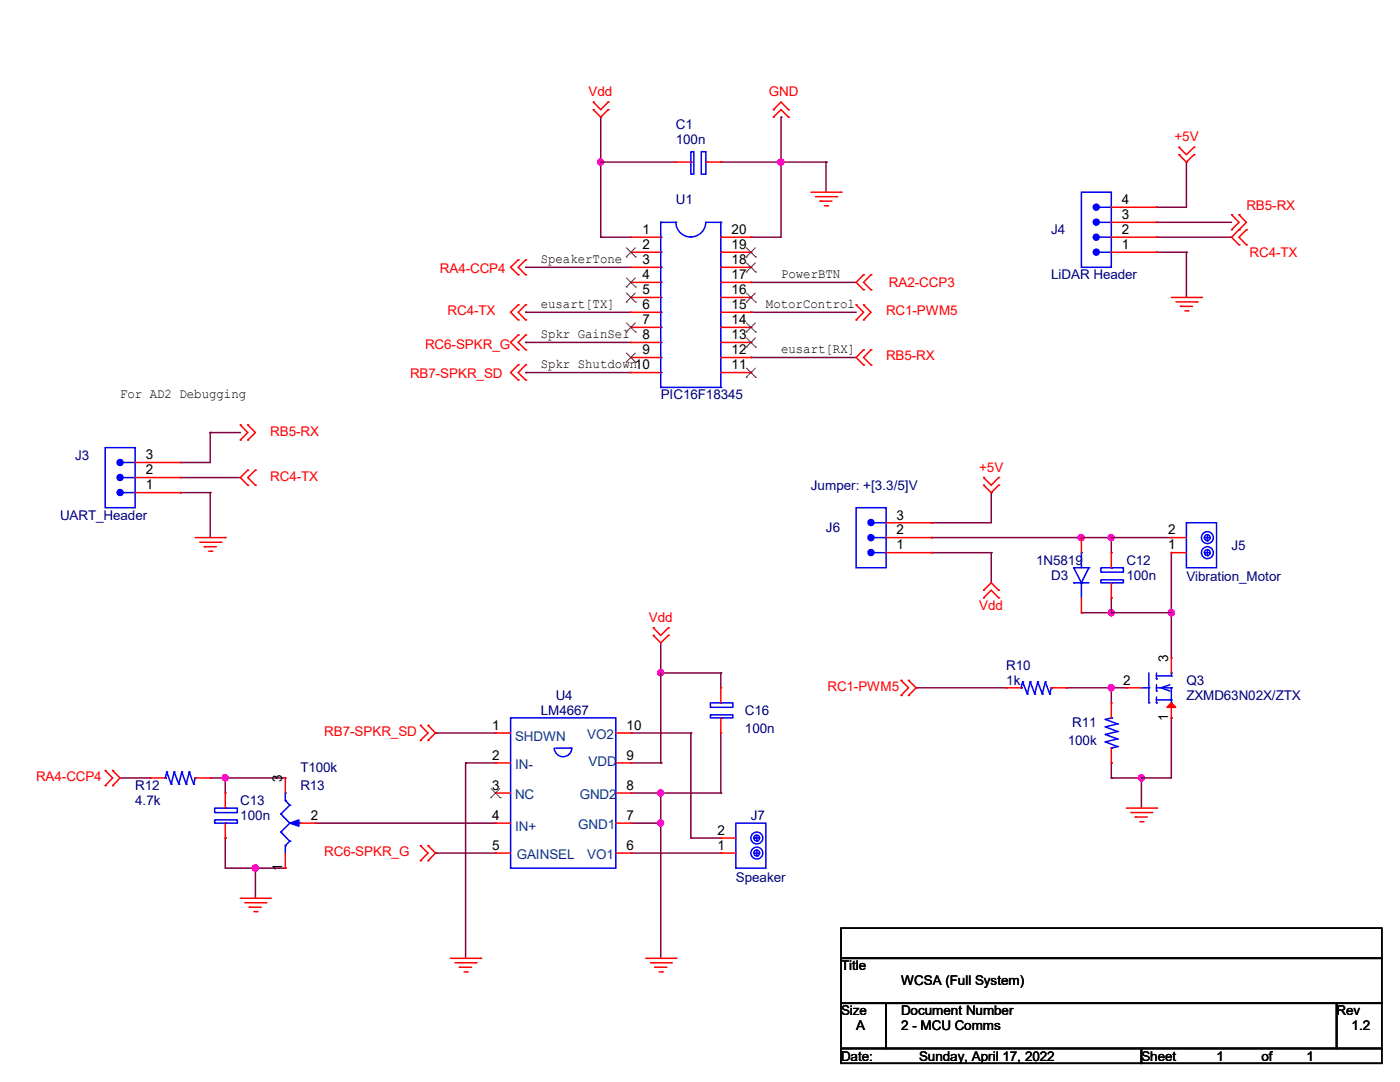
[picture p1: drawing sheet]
<svg xmlns="http://www.w3.org/2000/svg" width="279mm" height="216mm" viewBox="0 0 279 216" stroke-linecap="round" stroke-linejoin="round" font-family="sans-serif">
<g fill="none" stroke="#800040" stroke-width=".3">
<path d="M119.9 32.3h.1M119.9 23.4h.1M119.9 23.4v23.9M119.9 32.3h15M143.8 32.3h.1M143.8 32.3h21M155.9 32.3h.1M155.9 23.4h.1M155.9 23.4v23.9h-6M164.8 32.3h.1M164.8 32.3v6.1M236.8 32.3h.1"/>
<path d="M236.8 32.3v9.1h-6M104.9 53.3h.1M104.9 53.3h21M119.9 47.3h.1M119.9 47.3h6M149.9 47.3h.1M149.9 56.3h.1M149.9 56.3h21M230.8 50.3h.1M230.8 41.4h.1M230.8 44.4h.1M230.8 47.3h.1"/>
<path d="M230.8 47.3h15M230.8 50.3h6M230.8 44.4h15M236.8 50.3h.1M236.8 50.3v9.1M104.9 62.3h.1M104.9 74.3h.1M104.9 68.3h.1M104.9 62.3h21M104.9 74.3h21M104.9 68.3h21M149.9 71.3h.1"/>
<path d="M149.9 62.3h.1M149.9 62.3h21M149.9 71.3h21M36 92.3h.1M36 98.3h.1M36 95.3h.1M36 98.3h6M36 95.3h12M42 86.3h.1M42 98.3h.1M42 86.3v6h-6M42 98.3v9"/>
<path d="M42 86.3h6M197.8 98.3h.1M197.8 98.3v6h-12M185.8 104.3h.1M185.8 110.3h.1M185.8 107.3h.1M185.8 110.3h12M185.8 107.3h48M197.8 110.3h.1M197.8 110.3v6M215.8 107.3h.1M221.8 107.3h.1"/>
<path d="M221.8 119.3h.1M221.8 107.3v3M221.8 119.3v3M233.8 110.3h.1M233.8 110.3v21M131.9 134.3h.1M131.9 128.3v23.9M131.9 134.3h11.9M143.8 134.3h.1M143.8 134.3v2.9M182.8 137.2h.1M182.8 137.2h18"/>
<path d="M212.8 137.2h.1M212.8 137.2h12M215.8 122.3h.1M215.8 122.3h18M221.8 137.2h.1M221.8 122.3h.1M221.8 137.2v3.1M233.8 122.3h.1M24 155.2h6M30 155.2h.1M42 155.2h.1M42 155.2h14.9"/>
<path d="M45 155.2h.1M45 155.2v3M86.9 146.3h.1M86.9 146.3h12M92.9 152.2h.1M92.9 152.2h6M92.9 152.2v39M98.9 152.2h.1M125.9 146.3h.1M125.9 152.2h6M125.9 158.2h17.9M125.9 146.3h12"/>
<path d="M131.9 152.2h.1M131.9 158.2h.1M131.9 158.2v33M137.9 146.3h.1M137.9 146.3v20.9M143.8 158.2h.1M143.8 146.3v11.9M221.8 152.2h.1M221.8 155.2h.1M221.8 152.2v3M227.8 155.2h.1M227.8 155.2v6"/>
<path d="M233.8 143.3h.1M233.8 143.3v11.9h-12M45 167.2h.1M45 167.2v6h11.9M51 173.2h.1M51 173.2v6M56.9 173.2h.1M62.9 164.3h.1M62.9 164.3h36M86.9 170.2h.1M86.9 170.2h12M125.9 164.3h6"/>
<path d="M125.9 170.2h17.9M131.9 164.3h.1M137.9 167.2h.1M137.9 167.2h5.9M143.8 170.2h.1"/>
</g>
<g fill="#f0f" stroke="#f0f" stroke-width=".3">
<circle cx="119.9" cy="32.3" r=".58"/>
<circle cx="221.8" cy="137.2" r=".58"/>
<circle cx="227.8" cy="155.2" r=".58"/>
<circle cx="215.8" cy="107.3" r=".59"/>
<circle cx="221.8" cy="122.3" r=".58"/>
<circle cx="233.8" cy="122.3" r=".59"/>
<circle cx="221.8" cy="107.3" r=".58"/>
<circle cx="131.8" cy="164.2" r=".58"/>
<circle cx="44.9" cy="155.2" r=".58"/>
<circle cx="50.9" cy="173.2" r=".59"/>
<circle cx="155.8" cy="32.3" r=".59"/>
<circle cx="131.8" cy="134.2" r=".58"/>
<circle cx="131.8" cy="158.2" r=".58"/>
</g>
<g fill="none" stroke="#f00" stroke-width=".3">
<path d="M118.4 21.9h.1M118.4 20.4h.1M118.4 21.9l1.5 1.5 1.5-1.5M118.4 20.4l1.5 1.5 1.5-1.5M121.4 21.9h.1M121.4 20.4h.1M134.9 32.3h.1M134.9 32.3h3M140.9 32.3h2.9M143.8 32.3h.1M154.3 21.9h.1M154.3 23.4h.1"/>
<path d="M154.3 21.9l1.6-1.5 1.5 1.5M154.3 23.4l1.6-1.5 1.5 1.5M157.4 21.9h.1M157.4 23.4h.1M161.8 38.4h6.1M162.7 39.2h4.3M167 39.2h.1M167.9 38.4h.1M235.3 30.9h.1M235.3 29.4h.1M235.3 30.9l1.5 1.4 1.5-1.4M235.3 29.4l1.5 1.5 1.5-1.5"/>
<path d="M238.3 30.9h.1M238.3 29.4h.1M103.4 51.9h.1M103.4 54.8h.1M103.4 51.9l-1.5 1.4 1.5 1.5M104.9 51.9h.1M104.9 54.8h.1M104.9 51.9l-1.5 1.4 1.5 1.5M125.9 47.3h.1M125.9 50.3h.1M125.9 53.3h.1M125.9 56.3h.1"/>
<path d="M125.9 59.4h.1M125.9 59.4h6M125.9 47.3h6M125.9 50.3h6M125.9 53.3h6M125.9 56.3h6M143.8 59.4h6.1M143.8 47.3h6.1M143.8 50.3h6.1M143.8 53.3h6.1M143.8 56.3h6.1M149.9 59.4h.1"/>
<path d="M149.9 56.3h.1M149.9 53.3h.1M149.9 50.3h.1M149.9 47.3h.1M163.7 40.1h.1M163.7 40.1h2.3M164.5 41.1h.6M165.1 41.1h.1M172.3 54.8h.1M172.3 57.8h.1M172.3 54.8l-1.4 1.5 1.4 1.5M173.8 57.8h.1"/>
<path d="M173.8 54.8h.1M173.8 54.8l-1.5 1.5 1.5 1.5M221.8 47.3h9M221.8 50.3h9M221.8 44.4h9M221.8 41.4h9M230.8 50.3h.1M230.8 47.3h.1M230.8 44.4h.1M230.8 41.4h.1M233.8 59.4h6M239.8 59.4h.1"/>
<path d="M245.8 45.8h.1M245.8 42.8h.1M245.8 42.8l1.5 1.6-1.5 1.4M247.3 45.8h.1M247.3 48.9h.1M247.3 42.8h.1M247.3 42.8l1.5 1.6-3 2.9 1.5 1.6M248.8 48.9h.1M248.8 45.8h.1M248.8 45.8l-1.5 1.5 1.5 1.6M103.4 60.8h.1M103.4 63.8h.1"/>
<path d="M103.4 72.8h.1M103.4 75.8h.1M103.4 66.8h.1M103.4 69.8h.1M103.4 60.8l-1.5 1.5 1.5 1.5M103.4 72.8l-1.5 1.5 1.5 1.5M103.4 66.8l-1.5 1.5 1.5 1.5M104.9 60.8h.1M104.9 63.8h.1M104.9 72.8h.1M104.9 75.8h.1M104.9 66.8h.1"/>
<path d="M104.9 69.8h.1M104.9 60.8l-1.5 1.5 1.5 1.5M104.9 72.8l-1.5 1.5 1.5 1.5M104.9 66.8l-1.5 1.5 1.5 1.5M125.9 62.3h.1M125.9 65.3h.1M125.9 68.3h.1M125.9 71.3h.1M125.9 74.3h.1M125.9 62.3h6M125.9 65.3h6M125.9 68.3h6"/>
<path d="M125.9 71.3h6M125.9 74.3h6M143.8 62.3h6.1M143.8 65.3h6.1M143.8 68.3h6.1M143.8 71.3h6.1M143.8 74.3h6.1M149.9 74.3h.1M149.9 71.3h.1M149.9 68.3h.1M149.9 65.3h.1M149.9 62.3h.1"/>
<path d="M170.9 63.8h.1M170.9 60.8h.1M170.9 60.8l1.4 1.5-1.4 1.5M172.3 69.8h.1M172.3 72.8h.1M172.3 63.8h.1M172.3 60.8h.1M172.3 69.8l-1.4 1.5 1.4 1.5M172.3 60.8l1.5 1.5-1.5 1.5M173.8 72.8h.1M173.8 69.8h.1M173.8 69.8l-1.5 1.5 1.5 1.5"/>
<path d="M234.7 60.2h4.2M235.6 61.1h.1M235.6 61.1h2.4M236.5 62h.6M237.1 62h.1M238.9 60.2h.1M27 98.3h9M27 95.3h9M27 92.3h9M36 98.3h.1M36 95.3h.1M36 92.3h.1"/>
<path d="M48 87.8h.1M48 84.8h.1M48 84.8l1.4 1.5-1.4 1.5M49.4 87.8h.1M49.4 84.8h.1M49.4 93.8h.1M49.4 96.8h.1M49.4 84.8l1.6 1.5-1.6 1.5M49.4 93.8l-1.4 1.5 1.4 1.5M51 96.8h.1M51 93.8h.1M51 93.8l-1.6 1.5 1.6 1.5"/>
<path d="M196.3 96.8h.1M196.3 95.3h.1M196.3 96.8l1.5 1.5 1.5-1.5M196.3 95.3l1.5 1.5 1.5-1.5M199.3 96.8h.1M199.3 95.3h.1M38.9 107.3h6.1M39.9 108.2h4.2M40.8 109.1h.1M40.8 109.1h2.4M41.7 110h.5M42.2 110h.1"/>
<path d="M44.1 108.2h.1M45 107.3h.1M176.8 107.3h9M176.8 110.3h9M176.8 104.3h9M185.8 110.3h.1M185.8 107.3h.1M185.8 104.3h.1M196.3 117.8h.1M196.3 119.3h.1M196.3 117.8l1.5-1.5 1.5 1.5M196.3 119.3l1.5-1.5 1.5 1.5"/>
<path d="M199.3 117.8h.1M199.3 119.3h.1M215.8 107.3h.1M215.8 107.3v3M215.8 119.3v3M221.8 110.3h.1M221.8 119.3h.1M221.8 110.3v3M221.8 116.3v3M233.8 110.3h.1M233.8 107.3h.1M233.8 107.3h3"/>
<path d="M233.8 110.3h3M130.4 126.8h.1M130.4 125.3h.1M130.4 126.8l1.5 1.5 1.5-1.5M130.4 125.3l1.5 1.5 1.5-1.5M133.4 126.8h.1M133.4 125.3h.1M143.8 137.2h.1M143.8 137.2v3.1M179.8 135.8h.1M179.8 138.8h.1M179.8 135.8l1.5 1.4-1.5 1.6"/>
<path d="M181.3 138.8h.1M181.3 135.8h.1M181.3 135.8l1.5 1.4-1.5 1.6M200.8 137.2h.1M200.8 137.2h3M209.8 137.2h3M212.8 137.2h.1M215.8 122.3h.1M224.8 137.2h.1M224.8 137.2h3M233.8 131.3h.1M233.8 131.3v3"/>
<path d="M21 153.8h.1M21 156.8h.1M21 153.8l1.5 1.4-1.5 1.6M22.5 156.8h.1M22.5 153.8h.1M22.5 153.8l1.5 1.4-1.5 1.6M30 155.2h.1M30 155.2h3M38.9 155.2h3.1M42 155.2h.1M45 158.2h.1M45 158.2v3"/>
<path d="M56.9 155.2h.1M56.9 155.2v3M83.9 144.7h.1M83.9 147.7h.1M83.9 144.7l1.5 1.6-1.5 1.4M85.4 147.7h.1M85.4 144.7h.1M85.4 144.7l1.5 1.6-1.5 1.4M98.9 146.3h.1M98.9 152.2h.1M98.9 158.2h.1M98.9 146.3h3"/>
<path d="M98.9 152.2h3M98.9 158.2h3M122.9 146.3h3M122.9 152.2h3M122.9 158.2h3M125.9 158.2h.1M125.9 152.2h.1M125.9 146.3h.1M143.8 146.3h.1M143.8 143.3v3M221.8 140.3h.1M221.8 152.2h.1"/>
<path d="M221.8 140.3v3M221.8 149.3v2.9M233.8 143.3h.1M233.8 140.3v3M45 167.2h.1M45 164.3v2.9M48 179.2h5.9M53.9 179.2h.1M56.9 173.2h.1M56.9 170.2v3M59.9 164.3h3M62.9 164.3h.1"/>
<path d="M83.9 168.7h.1M83.9 171.7h.1M83.9 168.7l1.5 1.5-1.5 1.5M85.4 171.7h.1M85.4 168.7h.1M85.4 168.7l1.5 1.5-1.5 1.5M98.9 164.3h.1M98.9 170.2h.1M98.9 164.3h3M98.9 170.2h3M122.9 164.3h3M122.9 170.2h3"/>
<path d="M125.9 170.2h.1M125.9 164.3h.1M143.8 170.2h.1M143.8 167.2h.1M143.8 170.2h3.1M143.8 167.2h3.1M224.8 161.2h6M225.7 162.1h4.2M226.6 163h.1M226.6 163h2.4M227.5 164h.6M228.1 164h.1"/>
<path d="M229.9 162.1h.1M230.8 161.2h.1M48.9 180.1h4.1M49.7 181h.1M49.7 181h2.5M50.7 181.9h.6M51.3 181.9h.1M53 180.1h.1M89.9 191.2h6M90.8 192.1h4.2M91.7 193h.1M91.7 193h2.4"/>
<path d="M92.6 193.9h.6M93.2 193.9h.1M95 192.1h.1M95.9 191.2h.1M128.9 191.2h6M129.8 192.1h4.2M130.7 193h.1M130.7 193h2.4M131.6 193.9h.6M132.2 193.9h.1M134 192.1h.1M134.9 191.2h.1"/>
</g>
<path d="M167.9 185.2h107.9v6h-107.9zM167.9 191.2h107.9v9h-107.9zM167.9 200.2h8.9v9h-8.9zM167.9 209.2h59.9v3h-59.9zM176.8 200.2h89.9v9h-89.9zM227.8 209.2h48v3h-48zM266.7 200.2h9.1v9h-9.1z" fill="none" stroke="#000" stroke-width=".3"/>
<g fill="none" stroke="#00f" stroke-width=".3">
<path d="M137.9 30.3h.6v4.5h-.6zM137.9 32.3h.1M140 30.3h.9v4.5h-.9zM140.9 32.3h.1M215.8 38.4h6v14.9h-6zM131.9 44.4h.1M131.9 47.3h.1M131.9 50.3h.1M131.9 53.3h.1M131.9 56.3h.1M131.9 59.4h.1M131.9 44.4v32.9"/>
<path d="M131.9 44.4h3M134.9 44.4h.1M134.9 44.4a2.98 2.98 0 0 0 3 2.9 2.98 2.98 0 0 0 2.9-2.9M140.9 44.4h2.9M143.8 44.4h.1M143.8 59.4h.1M143.8 56.3h.1M143.8 53.3h.1M143.8 50.3h.1M143.8 47.3h.1M143.8 44.4v32.9M219.1 41.4h.1"/>
<path d="M219.1 44.4h.1M219.1 47.3h.1M219.1 50.3h.1M219.1 44.4h2.7M219.1 41.4h2.7M219.1 47.3h2.7M219.1 50.3h2.7M131.9 77.3h.1M131.9 62.3h.1M131.9 65.3h.1M131.9 68.3h.1M131.9 71.3h.1"/>
<path d="M131.9 74.3h.1M131.9 77.3h11.9M143.8 77.3h.1M143.8 74.3h.1M143.8 71.3h.1M143.8 68.3h.1M143.8 65.3h.1M143.8 62.3h.1M21 89.3h6v12h-6zM24.3 92.3h.1M24.3 95.3h.1M24.3 98.3h.1"/>
<path d="M24.3 92.3h2.7M24.3 95.3h2.7M24.3 98.3h2.7M170.9 101.3h5.9v12h-5.9zM174.1 104.3h.1M174.1 107.3h.1M174.1 110.3h.1M174.1 104.3h2.7M174.1 107.3h2.7M174.1 110.3h2.7M214.3 113.3h.1M214.3 116.3h.1"/>
<path d="M214.3 113.3h3M214.3 113.3l1.5 3M214.3 116.3h3M215.8 116.3h.1M215.8 110.3h.1M215.8 110.3v3M215.8 116.3v3M217.3 113.3h.1M217.3 113.3l-1.5 3M219.7 115.7h4.5v.6h-4.5zM219.7 113.3h4.5v.9h-4.5zM221.8 113.3h.1"/>
<path d="M221.8 116.3h.1M236.8 104.3h6v9h-6zM240.4 107.3h.1M240.4 110.3h.1M240.4 107.3h1.2M240.4 110.3h1.2M241 107.9h.1M241 110.9h.1M241 106.7v1.2M241 109.7v1.2M203.8 137.2h.1M204.1 136.1h.1"/>
<path d="M204.1 136.1l.9 2.4M204.1 136.1l-.3 1.1M205 138.5h.1M205.6 136.1h.1M205.6 136.1l.9 2.4M205.6 136.1l-.6 2.4M206.5 138.5h.1M207.1 136.1h.1M207.1 136.1l.9 2.4M207.1 136.1l-.6 2.4M208 138.5h.1M208.6 136.1h.1"/>
<path d="M208.6 136.1l.9 2.4M208.6 136.1l-.6 2.4M209.5 138.5h.1M209.8 137.2h.1M209.8 137.2l-.3 1.3M227.8 137.2h1.5M229.3 137.2h.1M229.3 134.3v6M230.8 137.9h.1M230.8 135.5h.1M230.8 137.2h3M230.8 134.3v1.2"/>
<path d="M230.8 136.7v1.2M230.8 139.1v1.2M230.8 134.9h3M230.8 139.7h3M233.5 136.7l-1.8 .5 1.8 .7M233.8 137.2h.1M233.8 134.3h.1M233.8 134.9h.1M233.8 139.7h.1M233.8 134.3v.6M233.8 137.2v3.1M33 155.2h.1"/>
<path d="M33.3 154.1h.1M33.3 154.1l.9 2.4M33.3 154.1l-.3 1.1M34.2 156.5h.1M34.8 154.1h.1M34.8 154.1l.9 2.4M34.8 154.1l-.6 2.4M35.7 156.5h.1M36.3 154.1h.1M36.3 154.1l.9 2.4M36.3 154.1l-.6 2.4M37.2 156.5h.1"/>
<path d="M37.8 154.1h.1M37.8 154.1l.9 2.4M37.8 154.1l-.6 2.4M38.7 156.5h.1M38.9 155.2h.1M38.9 155.2l-.2 1.3M56.9 159.7h.1M56.9 158.2h.1M56.9 158.2v1.5M56.9 159.7l.9 1M101.9 143.3h21v29.9h-21zM110.6 149.3a1.76 1.76 0 0 0 1.8 1.7 1.76 1.76 0 0 0 1.7-1.7"/>
<path d="M110.9 149.3h3M113.9 149.3h.1M141.8 142.7h4.5v.6h-4.5zM141.8 140.3h4.5v.8h-4.5zM143.8 140.3h.1M143.8 143.3h.1M220.6 143.6h.1M220.6 145h.1M220.6 146.6h.1M220.6 148h.1M220.6 143.6l2.4 .8M220.6 145l2.4 1"/>
<path d="M220.6 146.6l2.4 .8M220.6 148l2.4 1M221.8 149.3h.1M221.8 143.3h.1M221.8 143.3l-1.2 .3M223 144.4h.1M223 146h.1M223 147.4h.1M223 149h.1M223 144.4l-2.4 .6M223 146l-2.4 .6M223 147.4l-2.4 .6"/>
<path d="M223 149l-1.2 .3M229.3 140.3h.1M230.8 140.3h.1M233.8 140.3h.1M42.8 163.6h4.6v.7h-4.6zM42.8 161.2h4.6v.9h-4.6zM45 161.2h.1M45 164.3h.1M56 166h.1M56 162.4h.1M56 166l1.8 1.9M56 162.4l1.8 1.9"/>
<path d="M56.9 168.7h.1M56.9 168.7v1.5M57.8 167.9h.1M57.8 164.3h.1M57.8 160.7h.1M57.8 167.9l-.9 .8M57.8 164.3l-1.8 1.7M57.8 160.7l-1.8 1.7M59.4 164.3h.5M59.9 164.3h.1M146.9 164.3h6v8.9h-6zM150.5 167.2h.1"/>
<path d="M150.5 170.2h.1M150.5 167.2h1.1M150.5 170.2h1.1M151 167.9h.1M151 170.8h.1M151 166.6v1.3M151 169.6v1.2"/>
<circle cx="240.9" cy="110.3" r=".58"/>
<circle cx="240.9" cy="107.3" r=".58"/>
<circle cx="241" cy="110.3" r="1.19"/>
<circle cx="241" cy="107.3" r="1.19"/>
<circle cx="151" cy="170.2" r=".58"/>
<circle cx="151" cy="167.2" r=".58"/>
<circle cx="151" cy="170.2" r="1.19"/>
<circle cx="151" cy="167.2" r="1.19"/>
</g>
<g fill="#00f" stroke="#00f" stroke-width=".3">
<path d="M57.8 164.3l1.8-.7v1.2z"/>
<circle cx="24" cy="92.3" r=".59"/>
<circle cx="24" cy="95.3" r=".59"/>
<circle cx="24" cy="98.3" r=".59"/>
<circle cx="218.8" cy="41.3" r=".59"/>
<circle cx="218.8" cy="44.3" r=".59"/>
<circle cx="218.8" cy="47.3" r=".59"/>
<circle cx="218.8" cy="50.3" r=".59"/>
<circle cx="173.8" cy="104.3" r=".59"/>
<circle cx="173.8" cy="107.3" r=".59"/>
<circle cx="173.8" cy="110.3" r=".59"/>
</g>
<g fill="none" stroke="#804000" stroke-width=".2">
<path d="M125 51.3h.1M125 57.3h.1M125 49.4l1.8 1.9M125 55.5l1.8 1.8M125 58.5l1.8 1.8M126.8 49.4l-1.8 1.9M126.8 55.5l-1.8 1.8M126.8 58.5l-1.8 1.8M126.8 51.3h.1M126.8 57.3h.1M148.9 54.3h.1M148.9 51.3h.1"/>
<path d="M149 58.5l1.8 1.8M149 52.5l1.8 1.8M149 49.4l1.8 1.9M150.7 58.5l-1.8 1.8M150.7 52.5l-1.8 1.8M150.7 49.4l-1.8 1.9M150.8 54.3h.1M150.8 51.3h.1M125 60.3h.1M125 66.3h.1M125 72.3h.1M125 64.4l1.8 1.9"/>
<path d="M125 70.4l1.8 1.9M126.8 64.4l-1.8 1.9M126.8 70.4l-1.8 1.9M126.8 60.3h.1M126.8 66.3h.1M126.8 72.3h.1M148.9 75.3h.1M148.9 69.3h.1M148.9 66.3h.1M148.9 60.3h.1M149 73.4l1.8 1.9M149 67.4l1.8 1.9"/>
<path d="M149 64.4l1.8 1.9M150.7 73.4l-1.8 1.9M150.7 67.4l-1.8 1.9M150.7 64.4l-1.8 1.9M150.8 75.3h.1M150.8 69.3h.1M150.8 66.3h.1M150.8 60.3h.1M98 159.2h.1M98 157.4l1.8 1.8M99.8 157.4l-1.8 1.8M99.8 159.2h.1"/>
</g>
<path d="M232.9 141.1l.9-.8 .9 .8z" fill="#f00" stroke="#f00" stroke-width=".3"/>
<g font-size="2.7" fill="#f00">
<text x="117.5" y="19.2">Vdd</text>
<text x="153.5" y="19.2">GND</text>
<text x="234.4" y="28.2">+5V</text>
<text x="248.7" y="42">RB5-RX</text>
<text x="249.4" y="51.3">RC4-TX</text>
<text x="87.8" y="54.6">RA4-CCP4</text>
<text x="177.4" y="57.2">RA2-CCP3</text>
<text x="89.3" y="62.9">RC4-TX</text>
<text x="176.8" y="62.9">RC1-PWM5</text>
<text x="84.8" y="69.6">RC6-SPKR_G</text>
<text x="176.8" y="71.9">RB5-RX</text>
<text x="81.8" y="75.5">RB7-SPKR_SD</text>
<text x="53.9" y="86.9">RB5-RX</text>
<text x="53.9" y="95.9">RC4-TX</text>
<text x="195.4" y="94.1">+5V</text>
<text x="129.5" y="124.1">Vdd</text>
<text x="195.4" y="121.7">Vdd</text>
<text x="165.1" y="137.9">RC1-PWM5</text>
<text x="64.7" y="146.9">RB7-SPKR_SD</text>
<text x="7.2" y="155.9">RA4-CCP4</text>
<text x="64.7" y="170.9">RC6-SPKR_G</text>
</g>
<g font-size="2.7" fill="#000080">
<text x="134.9" y="25.8">C1</text>
<text x="134.9" y="28.8">100n</text>
<text x="134.9" y="40.8">U1</text>
<text x="209.8" y="46.8">J4</text>
<text x="209.8" y="55.8">LiDAR Header</text>
<text x="131.9" y="79.7">PIC16F18345</text>
<text x="15" y="91.7">J3</text>
<text x="161.8" y="97.7">Jumper: +[3.3/5]V</text>
<text x="12" y="103.7">UART_Header</text>
<text x="164.8" y="106.1">J6</text>
<text x="206.8" y="112.7">1N5819</text>
<text x="224.8" y="112.7">C12</text>
<text x="245.8" y="109.7">J5</text>
<text x="209.8" y="115.7">D3</text>
<text x="224.8" y="115.7">100n</text>
<text x="236.8" y="116">Vibration_Motor</text>
<text x="200.8" y="133.7">R10</text>
<text x="200.8" y="136.7">1k</text>
<text x="236.8" y="136.7">Q3</text>
<text x="107.9" y="142.7">LM4667</text>
<text x="110.9" y="139.7">U4</text>
<text x="148.7" y="142.7">C16</text>
<text x="236.8" y="139.7">ZXMD63N02X/ZTX</text>
<text x="148.7" y="146.3">100n</text>
<text x="213.1" y="148.7">100k</text>
<text x="214" y="145.1">R11</text>
<text x="59.9" y="154.1">T100k</text>
<text x="27" y="157.7">R12</text>
<text x="27" y="160.7">4.7k</text>
<text x="48" y="160.7">C13</text>
<text x="59.9" y="157.7">R13</text>
<text x="48" y="163.7">100n</text>
<text x="149.9" y="163.7">J7</text>
<text x="146.9" y="175.9">Speaker</text>
</g>
<g font-size="2.7">
<text x="223.9" y="40.7">4</text>
<text x="128.2" y="46.7">1</text>
<text x="146" y="46.7">20</text>
<text x="223.9" y="46.7">2</text>
<text x="223.9" y="43.7">3</text>
<text x="107.9" y="52.5">SpeakerTone</text>
<text x="128.2" y="49.7">2</text>
<text x="128.2" y="52.7">3</text>
<text x="146" y="52.7">18</text>
<text x="146" y="49.7">19</text>
<text x="223.9" y="49.7">1</text>
<text x="128.2" y="55.7">4</text>
<text x="128.2" y="58.7">5</text>
<text x="146" y="58.7">16</text>
<text x="146" y="55.7">17</text>
<text x="155.9" y="55.5">PowerBTN</text>
<text x="107.9" y="61.5">eusart[TX]</text>
<text x="128.2" y="61.7">6</text>
<text x="128.2" y="64.7">7</text>
<text x="146" y="64.7">14</text>
<text x="146" y="61.7">15</text>
<text x="152.9" y="61.5">MotorControl</text>
<text x="107.9" y="67.5">Spkr GainSel</text>
<text x="128.2" y="67.7">8</text>
<text x="128.2" y="70.7">9</text>
<text x="146" y="70.7">12</text>
<text x="146" y="67.7">13</text>
<text x="155.9" y="70.5">eusart[RX]</text>
<text x="107.9" y="73.5">Spkr Shutdown10</text>
<text x="146" y="73.7">11</text>
<text x="24" y="79.5">For AD2 Debugging</text>
<text x="29.1" y="94.7">2</text>
<text x="29.1" y="91.7">3</text>
<text x="29.1" y="97.7">1</text>
<text x="178.9" y="106.6">2</text>
<text x="178.9" y="103.7">3</text>
<text x="233.1" y="106.6">2</text>
<text x="178.9" y="109.6">1</text>
<text x="233.1" y="109.6">1</text>
<text x="224.2" y="136.6">2</text>
<text x="233.1" y="132.2" transform="rotate(-90 233.1 132.2)">3</text>
<text x="233.1" y="143.8" transform="rotate(-90 233.1 143.8)">1</text>
<text x="98.3" y="145.6">1</text>
<text x="125" y="145.6">10</text>
<text x="98.3" y="151.6">2</text>
<text x="125" y="151.6">9</text>
<text x="56.3" y="156.1" transform="rotate(-90 56.3 156.1)">3</text>
<text x="98.3" y="157.6">3</text>
<text x="125" y="157.6">8</text>
<text x="62.1" y="163.6">2</text>
<text x="98.3" y="163.6">4</text>
<text x="125" y="163.6">7</text>
<text x="143.2" y="166.6">2</text>
<text x="56.3" y="173.8" transform="rotate(-90 56.3 173.8)">1</text>
<text x="98.3" y="169.6">5</text>
<text x="125" y="169.6">6</text>
<text x="143.2" y="169.6">1</text>
<text x="167.8" y="193.6">Title</text>
<text x="179.8" y="196.6">WCSA (Full System)</text>
<text x="167.8" y="202.6">Size</text>
<text x="179.8" y="202.6">Document Number</text>
<text x="266.7" y="202.6">Rev</text>
<text x="170.9" y="205.6">A</text>
<text x="179.8" y="205.6">2 - MCU Comms</text>
<text x="269.7" y="205.6">1.2</text>
<text x="167.8" y="211.6">Date:</text>
<text x="183.4" y="211.6">Sunday, April 17, 2022</text>
<text x="227.8" y="211.6">Sheet</text>
<text x="242.8" y="211.6">1</text>
<text x="251.8" y="211.6">of</text>
<text x="260.8" y="211.6">1</text>
</g>
<g font-size="2.7" fill="#004080">
<text x="102.8" y="147.8">SHDWN</text>
<text x="117.2" y="147.4">VO2</text>
<text x="102.8" y="153.5">IN-</text>
<text x="117.5" y="152.9">VDD</text>
<text x="102.8" y="159.5">NC</text>
<text x="115.7" y="159.5">GND2</text>
<text x="102.8" y="165.7">IN+</text>
<text x="115.4" y="165.4">GND1</text>
<text x="103.1" y="171.5">GAINSEL</text>
<text x="117.2" y="171.5">VO1</text>
</g>
</svg>
